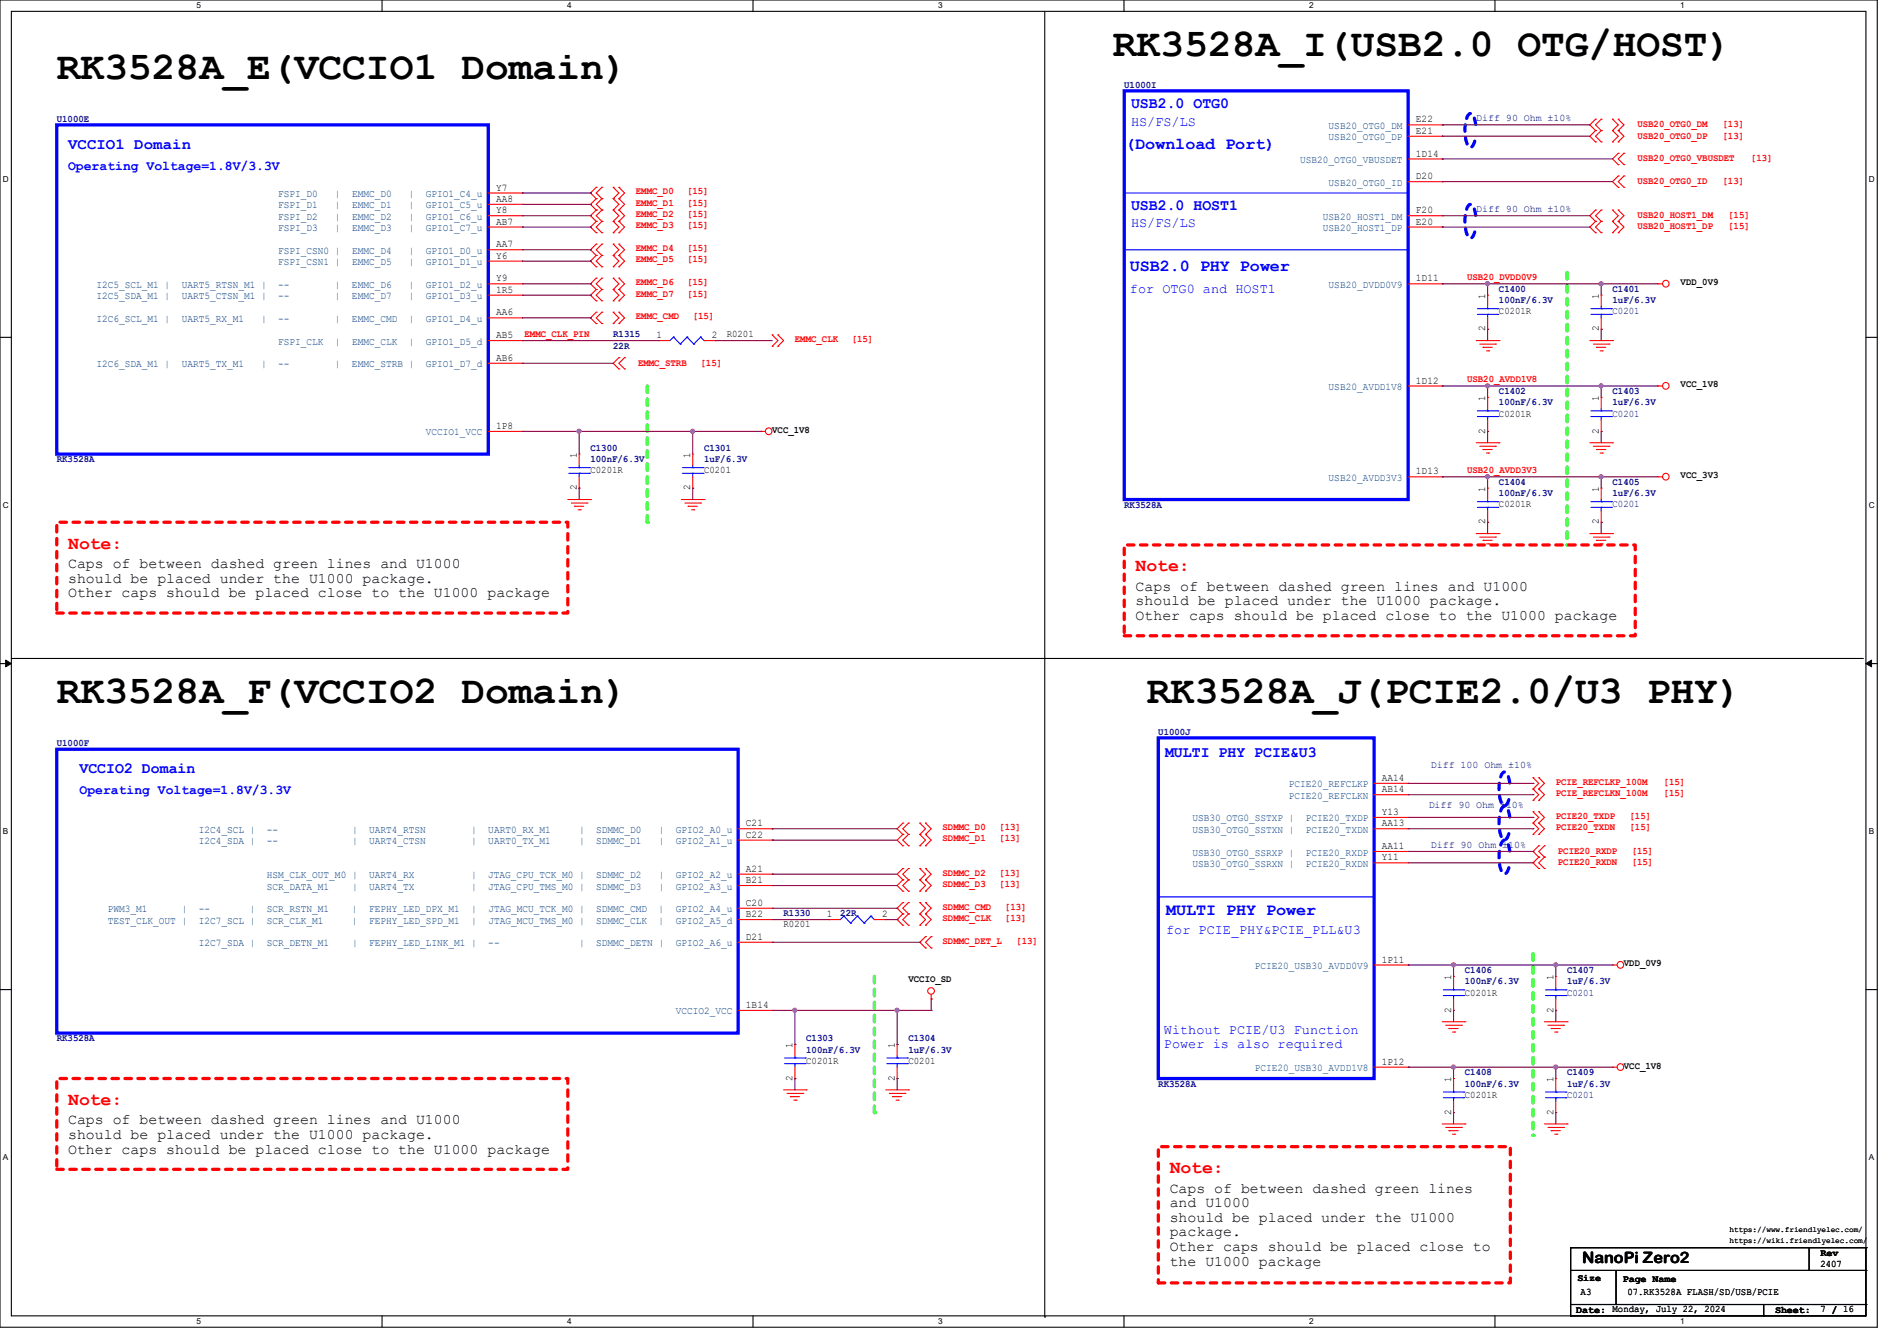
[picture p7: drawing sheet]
<svg xmlns="http://www.w3.org/2000/svg" width="297mm" height="210mm" viewBox="0 0 297 210" stroke-linecap="round" stroke-linejoin="round" font-family="sans-serif">
<path d="M0 0h293.9v207.9h-293.9zM1.8 1.8h290.3v204.3h-290.3z" fill="none" stroke="#000" stroke-width=".17"/>
<g fill="#fff">
<path d="M30.8 .2h.7v1.4h-.7z"/>
<path d="M30.8 206.2h.7v1.4h-.7z"/>
</g>
<path d="M59.8 0v1.8M59.8 206.1v1.8" fill="none" stroke="#000" stroke-width=".17"/>
<g fill="#fff">
<path d="M88.8 .2h.7v1.4h-.7z"/>
<path d="M88.8 206.2h.7v1.4h-.7z"/>
</g>
<path d="M117.9 0v1.8M117.9 206.1v1.8" fill="none" stroke="#000" stroke-width=".17"/>
<g fill="#fff">
<path d="M146.9 .2h.7v1.4h-.7z"/>
<path d="M146.9 206.2h.7v1.4h-.7z"/>
</g>
<path d="M176 0v1.8M176 206.1v1.8" fill="none" stroke="#000" stroke-width=".17"/>
<g fill="#fff">
<path d="M205 .2h.7v1.4h-.7z"/>
<path d="M205 206.2h.7v1.4h-.7z"/>
</g>
<path d="M234.1 0v1.8M234.1 206.1v1.8" fill="none" stroke="#000" stroke-width=".17"/>
<g fill="#fff">
<path d="M263.1 .2h.6v1.4h-.6z"/>
<path d="M263.1 206.2h.6v1.4h-.6z"/>
<path d="M.5 27.3h.9v1.4h-.9z"/>
<path d="M292.6 27.3h.9v1.4h-.9z"/>
<path d="M.5 78.4h.9v1.4h-.9z"/>
<path d="M292.6 78.4h.9v1.4h-.9z"/>
</g>
<path d="M0 52.8h1.8M292.1 52.8h1.8" fill="none" stroke="#000" stroke-width=".17"/>
<g fill="#fff">
<path d="M.5 129.5h.8v1.4h-.8z"/>
<path d="M292.6 129.5h.8v1.4h-.8z"/>
</g>
<path d="M0 103.9h1.8M292.1 103.9h1.8" fill="none" stroke="#000" stroke-width=".17"/>
<path d="M.9 103.4l.9 .5-.9 .5zM292.1 103.9l.9-.5v1z" fill="#000" stroke="#000" stroke-width=".16"/>
<g fill="#fff">
<path d="M.5 180.5h.8v1.4h-.8z"/>
<path d="M292.6 180.5h.8v1.4h-.8z"/>
</g>
<path d="M0 155h1.8M292.1 155h1.8" fill="none" stroke="#000" stroke-width=".17"/>
<path d="M8.9 81.8h80v14.2h-80z" fill="none" stroke="#f00" stroke-width=".51" stroke-dasharray="1 1"/>
<path d="M101.3 60.5v21.3" fill="none" stroke="#01ff00" stroke-width=".51" stroke-dasharray="1 1"/>
<circle cx="101.3" cy="81.8" r=".25" fill="#01ff00" stroke-dasharray="1 1"/>
<path d="M136.9 152.9v21.3" fill="none" stroke="#01ff00" stroke-width=".51" stroke-dasharray="1 1"/>
<circle cx="136.9" cy="174.2" r=".25" fill="#01ff00" stroke-dasharray="1 1"/>
<path d="M8.9 168.9h80v14.2h-80z" fill="none" stroke="#f00" stroke-width=".51" stroke-dasharray="1 1"/>
<path d="M1.8 103.1h289.8M291.6 103.1h.1" fill="none" stroke="#000" stroke-width=".17"/>
<path d="M245.4 42.7v42.6" fill="none" stroke="#01ff00" stroke-width=".51" stroke-dasharray="1 1"/>
<circle cx="245.4" cy="85.3" r=".25" fill="#01ff00" stroke-dasharray="1 1"/>
<path d="M231 19.5a2.02 2.02 0 0 0-.8-1.7 1.41 1.41 0 0 0-.7 1.3 5.6 5.6 0 0 0 .5 3.9l.2 .1a1.41 1.41 0 0 0 .8-1.3l.1-.7M231 33.7a2.02 2.02 0 0 0-.8-1.7 1.41 1.41 0 0 0-.7 1.3 5.6 5.6 0 0 0 .5 3.9l.2 .1a1.41 1.41 0 0 0 .8-1.3l.1-.7M236.4 128a2.02 2.02 0 0 0-.8-1.8 1.41 1.41 0 0 0-.8 1.3 5.6 5.6 0 0 0 .5 3.9l.3 .1a1.41 1.41 0 0 0 .7-1.3l.1-.6M236.4 133.3a2.02 2.02 0 0 0-.8-1.7 1.41 1.41 0 0 0-.8 1.3 5.6 5.6 0 0 0 .5 3.9l.3 .1a1.41 1.41 0 0 0 .7-1.4l.1-.6M236.4 122.6a2.02 2.02 0 0 0-.8-1.7 1.41 1.41 0 0 0-.8 1.3 5.6 5.6 0 0 0 .5 3.9l.3 .1a1.41 1.41 0 0 0 .7-1.3l.1-.7" fill="none" stroke="#00f" stroke-width=".51" stroke-dasharray="1 1"/>
<path d="M176 85.3h80v14.3h-80z" fill="none" stroke="#f00" stroke-width=".51" stroke-dasharray="1 1"/>
<path d="M240 149.4v28.4" fill="none" stroke="#01ff00" stroke-width=".51" stroke-dasharray="1 1"/>
<circle cx="240" cy="177.8" r=".25" fill="#01ff00" stroke-dasharray="1 1"/>
<path d="M181.4 179.6h55.1v21.3h-55.1z" fill="none" stroke="#f00" stroke-width=".51" stroke-dasharray="1 1"/>
<g fill="none" stroke="#000" stroke-width=".17">
<path d="M163.6 1.8v204.4M245.9 195.4h.1M245.9 199h46.2M245.9 195.4v10.7M245.9 195.4h46.2M253 199v5.3M283.3 199h.1M283.3 195.4v3.6M292.1 199h.1M292.1 195.4h.1M292.1 195.4v10.7h-46.2M163.6 206.2h.1"/>
<path d="M245.9 206.1h.1M245.9 204.3h46.2M253 204.3h.1M256.6 204.3h.1M276.1 206.1h.1M276.1 204.3v1.8M292.1 204.3h.1"/>
</g>
<g fill="none" stroke="#f00" stroke-width=".17">
<path d="M220.5 19.6h5.3M225.8 19.6h.1M249.8 18.7h.1M249.8 18.7l-.9 .9 .9 .8M250.7 18.7h.1M250.7 18.7l-.9 .9 .9 .8M252.5 18.7h.1M252.5 18.7l.9 .9-.9 .8M253.4 18.7h.1M253.4 18.7l.9 .9-.9 .8M76.5 33.8h5.3M76.5 35.6h5.3"/>
<path d="M76.5 30.2h5.3M76.5 32h5.3M76.5 39.1h5.3M81.8 30.2h.1M81.8 32h.1M81.8 33.8h.1M81.8 35.6h.1M81.8 39.1h.1M93.3 29.3h.1M93.3 31.1h.1M93.3 32.9h.1M93.3 34.7h.1"/>
<path d="M93.3 36.4h.1M93.3 38.2h.1M93.3 29.3l-.8 .9 .8 .9M93.3 34.7l-.8 .9 .8 .8M93.3 38.2l-.8 .9 .8 .9M93.3 31.1l-.8 .9 .8 .9M93.3 32.9l-.8 .9 .8 .9M94.2 31.1h.1M94.2 29.3h.1M94.2 32.9h.1M94.2 34.7h.1M94.2 36.4h.1"/>
<path d="M94.2 38.2h.1M94.2 29.3l-.9 .9 .9 .9M94.2 32.9l-.9 .9 .9 .9M94.2 31.1l-.9 .9 .9 .9M94.2 34.7l-.9 .9 .9 .8M94.2 38.2l-.9 .9 .9 .9M96 31.1h.1M96 29.3h.1M96 32.9h.1M96 34.7h.1M96 36.4h.1M96 38.2h.1"/>
<path d="M96 32.9l.9 .9-.9 .9M96 29.3l.9 .9-.9 .9M96 34.7l.9 .9-.9 .8M96 31.1l.9 .9-.9 .9M96 38.2l.9 .9-.9 .9M96.9 31.1h.1M96.9 29.3h.1M96.9 32.9h.1M96.9 34.7h.1M96.9 36.4h.1M96.9 38.2h.1M96.9 34.7l.9 .9-.9 .8"/>
<path d="M96.9 29.3l.9 .9-.9 .9M96.9 38.2l.9 .9-.9 .9M96.9 31.1l.9 .9-.9 .9M96.9 32.9l.9 .9-.9 .9M220.5 21.3h5.3M220.5 24.9h5.3M220.5 33.8h5.3M220.5 35.6h5.3M220.5 28.4h5.3M225.8 21.3h.1M225.8 24.9h.1M225.8 33.8h.1"/>
<path d="M225.8 35.6h.1M225.8 28.4h.1M249.8 20.4h.1M249.8 22.2h.1M249.8 32.9h.1M249.8 34.7h.1M249.8 36.4h.1M249.8 20.4l-.9 .9 .9 .9M249.8 32.9l-.9 .9 .9 .9M249.8 34.7l-.9 .9 .9 .8M250.7 20.4h.1M250.7 22.2h.1"/>
<path d="M250.7 34.7h.1M250.7 32.9h.1M250.7 36.4h.1M250.7 20.4l-.9 .9 .9 .9M250.7 32.9l-.9 .9 .9 .9M250.7 34.7l-.9 .9 .9 .8M252.5 20.4h.1M252.5 22.2h.1M252.5 34.7h.1M252.5 32.9h.1M252.5 36.4h.1M252.5 20.4l.9 .9-.9 .9"/>
<path d="M252.5 32.9l.9 .9-.9 .9M252.5 34.7l.9 .9-.9 .8M253.4 20.4h.1M253.4 22.2h.1M253.4 34.7h.1M253.4 32.9h.1M253.4 36.4h.1M253.4 24h.1M253.4 25.8h.1M253.4 27.6h.1M253.4 29.3h.1M253.4 24l-.9 .9 .9 .9"/>
<path d="M253.4 20.4l.9 .9-.9 .9M253.4 34.7l.9 .9-.9 .8M253.4 32.9l.9 .9-.9 .9M253.4 27.6l-.9 .8 .9 .9M254.3 25.8h.1M254.3 24h.1M254.3 29.3h.1M254.3 27.6h.1M254.3 24l-.9 .9 .9 .9M254.3 27.6l-.9 .8 .9 .9M76.5 53.3h5.3M76.5 44.4h5.3"/>
<path d="M76.5 40.9h5.3M76.5 46.2h5.3M76.5 49.8h5.3M76.5 56.9h5.3M81.8 40.9h.1M81.8 44.4h.1M81.8 46.2h.1M81.8 49.8h.1M81.8 53.3h.1M81.8 56.9h.1M93.3 40h.1M93.3 41.8h.1"/>
<path d="M93.3 43.6h.1M93.3 45.3h.1M93.3 47.1h.1M93.3 48.9h.1M93.3 50.7h.1M93.3 40l-.8 .9 .8 .9M93.3 45.3l-.8 .9 .8 .9M93.3 43.6l-.8 .8 .8 .9M93.3 48.9l-.8 .9 .8 .9M94.2 41.8h.1M94.2 40h.1M94.2 45.3h.1"/>
<path d="M94.2 43.6h.1M94.2 47.1h.1M94.2 50.7h.1M94.2 48.9h.1M94.2 40l-.9 .9 .9 .9M94.2 43.6l-.9 .8 .9 .9M94.2 45.3l-.9 .9 .9 .9M94.2 48.9l-.9 .9 .9 .9M96 41.8h.1M96 40h.1M96 45.3h.1M96 43.6h.1"/>
<path d="M96 47.1h.1M96 50.7h.1M96 48.9h.1M96 43.6l.9 .8-.9 .9M96 40l.9 .9-.9 .9M96 45.3l.9 .9-.9 .9M96 48.9l.9 .9-.9 .9M96.9 56h.1M96.9 57.8h.1M96.9 41.8h.1M96.9 40h.1M96.9 45.3h.1"/>
<path d="M96.9 43.6h.1M96.9 47.1h.1M96.9 50.7h.1M96.9 48.9h.1M96.9 56l-.9 .9 .9 .9M96.9 45.3l.9 .9-.9 .9M96.9 40l.9 .9-.9 .9M96.9 48.9l.9 .9-.9 .9M96.9 43.6l.9 .8-.9 .9M97.8 57.8h.1M97.8 56h.1M97.8 56l-.9 .9 .9 .9"/>
<path d="M103.1 53.3h.1M103.1 53.3h1.8M110.2 53.3h1.8M112 53.3h.1M120.9 54.2h.1M120.9 52.5h.1M120.9 52.5l.9 .8-.9 .9M121.8 54.2h.1M121.8 52.5h.1M121.8 52.5l.9 .8-.9 .9M220.5 44.4h5.3M225.8 44.4h.1"/>
<path d="M231.1 53.3h3.6M231.7 53.9h2.4M232.2 54.4h.1M232.2 54.4h1.4M232.7 54.9h.4M232.9 46.2h.1M232.9 51.6h.1M232.9 46.2v1.8M232.9 49.8v1.8M233.1 54.9h.1M234.1 53.9h.1M234.7 53.3h.1"/>
<path d="M248.9 53.3h3.6M249.5 53.9h2.4M250 54.4h.1M250 54.4h1.4M250.5 54.9h.4M250.7 46.2h.1M250.7 51.6h.1M250.7 46.2v1.8M250.7 49.8v1.8M250.9 54.9h.1M251.9 53.9h.1M252.5 53.3h.1"/>
<path d="M259.6 44.4h.1M259.6 44.4h.7M76.5 67.6h5.3M81.8 67.6h.1M88.9 78.2h3.6M89.5 78.8h2.4M90 79.3h.1M90 79.3h1.4M90.5 79.8h.3M90.7 71.1h.1M90.7 76.5h.1M90.7 71.1v1.8"/>
<path d="M90.7 74.7v1.8M90.8 79.8h.1M91.9 78.8h.1M92.5 78.2h.1M106.7 78.2h3.5M107.2 78.8h2.5M107.7 79.3h.1M107.7 79.3h1.5M108.3 79.8h.3M108.5 71.1h.1M108.5 76.5h.1M108.5 71.1v1.8"/>
<path d="M108.5 74.7v1.8M108.6 79.8h.1M109.7 78.8h.1M110.2 78.2h.1M119.1 67.6h.1M119.1 67.6h.7M220.5 74.7h5.3M220.5 60.5h5.3M225.8 74.7h.1M225.8 60.5h.1M231.1 69.3h3.6M231.7 69.9h2.4"/>
<path d="M232.2 70.4h.1M232.2 70.4h1.4M232.7 71h.4M232.9 76.5h.1M232.9 62.2h.1M232.9 67.6h.1M232.9 62.2v1.8M232.9 65.8v1.8M232.9 76.5v1.7M233.1 71h.1M234.1 69.9h.1M234.7 69.3h.1"/>
<path d="M248.9 69.3h3.6M249.5 69.9h2.4M250 70.4h.1M250 70.4h1.4M250.5 71h.4M250.7 62.2h.1M250.7 67.6h.1M250.7 76.5h.1M250.7 62.2v1.8M250.7 65.8v1.8M250.7 76.5v1.7M250.9 71h.1"/>
<path d="M251.9 69.9h.1M252.5 69.3h.1M259.6 74.7h.1M259.6 60.5h.1M259.6 74.7h.7M259.6 60.5h.7M231.1 83.6h3.6M231.7 84.1h2.4M232.2 84.6h.1M232.2 84.6h1.4M232.7 85.2h.4M232.9 81.8h.1"/>
<path d="M232.9 80v1.8M233.1 85.2h.1M234.1 84.1h.1M234.7 83.6h.1M248.9 83.6h3.6M249.5 84.1h2.4M250 84.6h.1M250 84.6h1.4M250.5 85.2h.4M250.7 81.8h.1M250.7 80v1.8M250.9 85.2h.1"/>
<path d="M251.9 84.1h.1M252.5 83.6h.1M115.6 129.8h5.3M115.6 131.6h5.3M115.6 136.9h5.3M115.6 138.7h5.3M120.9 129.8h.1M120.9 131.6h.1M120.9 136.9h.1M120.9 138.7h.1M141.4 136h.1M141.4 137.8h.1"/>
<path d="M141.4 139.6h.1M141.4 128.9h.1M141.4 130.7h.1M141.4 132.5h.1M141.4 136l-.9 .9 .9 .9M141.4 137.8l-.9 .9 .9 .9M141.4 128.9l-.9 .9 .9 .9M141.4 130.7l-.9 .9 .9 .9M142.2 137.8h.1M142.2 136h.1M142.2 139.6h.1M142.2 130.7h.1"/>
<path d="M142.2 128.9h.1M142.2 132.5h.1M142.2 136l-.8 .9 .8 .9M142.2 137.8l-.8 .9 .8 .9M142.2 128.9l-.8 .9 .8 .9M142.2 130.7l-.8 .9 .8 .9M144 137.8h.1M144 136h.1M144 139.6h.1M144 130.7h.1M144 128.9h.1M144 132.5h.1"/>
<path d="M144 136l.9 .9-.9 .9M144 137.8l.9 .9-.9 .9M144 128.9l.9 .9-.9 .9M144 130.7l.9 .9-.9 .9M144.9 137.8h.1M144.9 136h.1M144.9 139.6h.1M144.9 130.7h.1M144.9 128.9h.1M144.9 132.5h.1M144.9 130.7l.9 .9-.9 .9M144.9 136l.9 .9-.9 .9"/>
<path d="M144.9 137.8l.9 .9-.9 .9M144.9 128.9l.9 .9-.9 .9M215.1 129.8h5.4M215.1 128h5.4M215.1 133.4h5.4M215.1 135.1h5.4M215.1 122.7h5.4M215.1 124.5h5.4M220.5 128h.1M220.5 129.8h.1M220.5 133.4h.1M220.5 135.1h.1"/>
<path d="M220.5 122.7h.1M220.5 124.5h.1M240 128.9h.1M240 127.1h.1M240 130.7h.1M240 123.6h.1M240 121.8h.1M240 125.3h.1M240 127.1l.9 .9-.9 .9M240 128.9l.9 .9-.9 .9M240 121.8l.9 .9-.9 .9M240 123.6l.9 .9-.9 .8"/>
<path d="M240.9 128.9h.1M240.9 127.1h.1M240.9 130.7h.1M240.9 132.5h.1M240.9 134.2h.1M240.9 136h.1M240.9 123.6h.1M240.9 121.8h.1M240.9 125.3h.1M240.9 127.1l.9 .9-.9 .9M240.9 128.9l.9 .9-.9 .9M240.9 132.5l-.9 .9 .9 .8"/>
<path d="M240.9 134.2l-.9 .9 .9 .9M240.9 121.8l.9 .9-.9 .9M240.9 123.6l.9 .9-.9 .8M241.8 134.2h.1M241.8 132.5h.1M241.8 136h.1M241.8 132.5l-.9 .9 .9 .8M241.8 134.2l-.9 .9 .9 .9M115.6 142.2h5.3M115.6 144h5.3M115.6 147.6h5.3M115.6 158.2h5.3"/>
<path d="M120.9 142.2h.1M120.9 144h.1M120.9 147.6h.1M120.9 158.2h.1M129.8 144h.1M129.8 144h1.8M136.9 144h1.8M138.7 144h.1M141.4 141.4h.1M141.4 143.1h.1M141.4 144.9h.1M141.4 141.4l-.9 .8 .9 .9"/>
<path d="M141.4 143.1l-.9 .9 .9 .9M142.2 143.1h.1M142.2 141.4h.1M142.2 144.9h.1M142.2 141.4l-.8 .8 .8 .9M142.2 143.1l-.8 .9 .8 .9M144 143.1h.1M144 141.4h.1M144 144.9h.1M144 141.4l.9 .8-.9 .9M144 143.1l.9 .9-.9 .9M144.9 143.1h.1"/>
<path d="M144.9 141.4h.1M144.9 144.9h.1M144.9 146.7h.1M144.9 148.5h.1M144.9 141.4l.9 .8-.9 .9M144.9 143.1l.9 .9-.9 .9M144.9 146.7l-.9 .9 .9 .9M145.8 156.5h.1M145.8 148.5h.1M145.8 146.7h.1M145.8 155.7v.8M145.8 146.7l-.9 .9 .9 .9"/>
<path d="M215.1 151.1h5.4M220.5 151.1h.1M227.6 152.9h.1M227.6 158.2h.1M227.6 152.9v1.8M227.6 156.5v1.7M243.6 152.9h.1M243.6 158.2h.1M243.6 152.9v1.8M243.6 156.5v1.7M252.5 151.1h.1M252.5 151.1h.7"/>
<path d="M122.7 170.7h3.5M123.2 171.2h2.5M123.7 171.7h.1M123.7 171.7h1.5M124.3 172.3h.3M124.5 163.6h.1M124.5 168.9h.1M124.5 163.6v1.8M124.5 167.1v1.8M124.6 172.3h.1M125.7 171.2h.1M126.2 170.7h.1"/>
<path d="M138.7 170.7h3.5M139.2 171.2h2.5M139.7 171.7h.1M139.7 171.7h1.5M140.3 172.3h.3M140.5 163.6h.1M140.5 168.9h.1M140.5 163.6v1.8M140.5 167.1v1.8M140.6 172.3h.1M141.7 171.2h.1M142.2 170.7h.1"/>
<path d="M215.1 167.1h5.4M220.5 167.1h.1M225.8 160h3.6M225.8 176h3.6M226.4 160.6h2.4M226.4 176.6h2.4M226.9 177.1h.1M226.9 161.1h.1M226.9 161.1h1.4M226.9 177.1h1.4M227.4 161.6h.4M227.4 177.6h.4"/>
<path d="M227.6 168.9h.1M227.6 174.2h.1M227.6 168.9v1.8M227.6 172.5v1.7M227.8 177.6h.1M227.8 161.6h.1M228.8 176.6h.1M228.8 160.6h.1M229.4 176h.1M229.4 160h.1M241.8 160h3.6M241.8 176h3.6"/>
<path d="M242.4 160.6h2.4M242.4 176.6h2.4M242.9 161.1h.1M242.9 177.1h.1M242.9 161.1h1.4M242.9 177.1h1.4M243.4 161.6h.4M243.4 177.6h.4M243.6 168.9h.1M243.6 174.2h.1M243.6 168.9v1.8M243.6 172.5v1.7"/>
<path d="M243.8 161.6h.1M243.8 177.6h.1M244.8 160.6h.1M244.8 176.6h.1M245.4 160h.1M245.4 176h.1M252.5 167.1h.1M252.5 167.1h.7"/>
<circle cx="260.8" cy="44.4" r=".52"/>
<circle cx="120.3" cy="67.5" r=".52"/>
<circle cx="260.8" cy="74.7" r=".52"/>
<circle cx="260.8" cy="60.4" r=".52"/>
<circle cx="145.8" cy="155.2" r=".52"/>
<circle cx="253.7" cy="151.1" r=".52"/>
<circle cx="253.7" cy="167.1" r=".52"/>
</g>
<g fill="none" stroke="#00f" stroke-width=".17">
<path d="M176 30.2h44.5M176 39.1h44.5M220.5 30.2h.1M220.5 39.1h.1M105.5 52.8h.1M105.5 52.8l-.6 .5M105.5 52.8l1 1.1M106.5 53.9h.1M107.6 52.8h.1M107.6 52.8l-1.1 1.1M107.6 52.8l1 1.1M108.6 53.9h.1"/>
<path d="M109.7 52.8h.1M109.7 52.8l-1.1 1.1M109.7 52.8l.5 .5M110.2 53.3h.1M231.3 49.2h3.2M231.3 48.3h3.2M232.9 48.3h.1M232.9 49.2h.1M232.9 48v.3M232.9 49.2v.6M234.5 49.2h.1M234.5 48.3h.1"/>
<path d="M249.1 49.2h3.2M249.1 48.3h3.2M250.7 48.3h.1M250.7 49.2h.1M250.7 48v.3M250.7 49.2v.6M252.3 49.2h.1M252.3 48.3h.1M89.1 74.1h3.2M89.1 73.2h3.2M90.7 73.2h.1M90.7 74.1h.1"/>
<path d="M90.7 72.9v.3M90.7 74.1v.6M92.3 74.1h.1M92.3 73.2h.1M106.8 74.1h3.3M106.8 73.2h3.3M108.5 73.2h.1M108.5 74.1h.1M108.5 72.9v.3M108.5 74.1v.6M110.1 74.1h.1M110.1 73.2h.1"/>
<path d="M231.3 79.5h3.2M231.3 78.6h3.2M231.3 65.2h3.2M231.3 64.3h3.2M232.9 78.6h.1M232.9 79.5h.1M232.9 64.3h.1M232.9 65.2h.1M232.9 64v.3M232.9 65.2v.6M232.9 78.2v.4M232.9 79.5v.5"/>
<path d="M234.5 79.5h.1M234.5 78.6h.1M234.5 65.2h.1M234.5 64.3h.1M249.1 79.5h3.2M249.1 78.6h3.2M249.1 65.2h3.2M249.1 64.3h3.2M250.7 64.3h.1M250.7 65.2h.1M250.7 78.6h.1M250.7 79.5h.1"/>
<path d="M250.7 64v.3M250.7 65.2v.6M250.7 78.2v.4M250.7 79.5v.5M252.3 65.2h.1M252.3 64.3h.1M252.3 79.5h.1M252.3 78.6h.1M132.1 143.5h.1M132.1 143.5l-.5 .5M132.1 143.5l1.1 1.1M133.2 144.6h.1"/>
<path d="M134.2 143.5h.1M134.2 143.5l-1 1.1M134.2 143.5l1.1 1.1M135.3 144.6h.1M136.4 143.5h.1M136.4 143.5l-1.1 1.1M136.4 143.5l.5 .5M136.9 144h.1M181.4 140.5h.1M181.4 140.5h33.7M226 155.9h3.2M226 155h3.2"/>
<path d="M227.6 155h.1M227.6 155.9h.1M227.6 154.7v.3M227.6 155.9v.6M229.2 155.9h.1M229.2 155h.1M242 155.9h3.2M242 155h3.2M243.6 155h.1M243.6 155.9h.1M243.6 154.7v.3M243.6 155.9v.6"/>
<path d="M245.2 155.9h.1M245.2 155h.1M122.9 166.6h3.2M122.9 165.7h3.2M124.5 165.7h.1M124.5 166.6h.1M124.5 165.4v.3M124.5 166.6v.5M126.1 166.6h.1M126.1 165.7h.1M138.9 166.6h3.2M138.9 165.7h3.2"/>
<path d="M140.5 165.7h.1M140.5 166.6h.1M140.5 165.4v.3M140.5 166.6v.5M142.1 166.6h.1M142.1 165.7h.1M226 171.9h3.2M226 171h3.2M227.6 171h.1M227.6 171.9h.1M227.6 170.7v.3M227.6 171.9v.6"/>
<path d="M229.2 171.9h.1M229.2 171h.1M242 171.9h3.2M242 171h3.2M243.6 171h.1M243.6 171.9h.1M243.6 170.7v.3M243.6 171.9v.6M245.2 171.9h.1M245.2 171h.1"/>
</g>
<path d="M8.9 19.6h67.6v51.5h-67.6zM176 14.2h44.5v64h-44.5zM8.9 117.3h106.7v44.5h-106.7zM181.4 115.6h33.7v53.3h-33.7z" fill="none" stroke="#00f" stroke-width=".51"/>
<g fill="none" stroke="#7f003f" stroke-width=".17">
<path d="M225.8 19.6h.1M225.8 19.6h23.1M81.8 30.2h10.7M81.8 32h10.7M81.8 33.8h10.7M81.8 35.6h10.7M81.8 39.1h10.7M92.5 30.2h.1M92.5 32h.1M92.5 33.8h.1M92.5 35.6h.1M92.5 39.1h.1"/>
<path d="M225.8 33.8h.1M225.8 35.6h.1M225.8 21.3h.1M225.8 28.4h.1M225.8 24.9h.1M225.8 33.8h23.1M225.8 35.6h23.1M225.8 21.3h23.1M225.8 28.4h26.7M225.8 24.9h26.7M81.8 53.3h.1M81.8 56.9h.1"/>
<path d="M81.8 53.3h21.3M81.8 40.9h10.7M81.8 44.4h10.7M81.8 46.2h10.7M81.8 49.8h10.7M81.8 56.9h14.2M92.5 40.9h.1M92.5 44.4h.1M92.5 46.2h.1M92.5 49.8h.1M112 53.3h.1M112 53.3h8.9"/>
<path d="M225.8 44.4h.1M225.8 44.4h33.8M232.9 51.6h.1M232.9 44.4h.1M232.9 44.4v1.8M232.9 51.6v1.7M250.7 44.4h.1M250.7 51.6h.1M250.7 44.4v1.8M250.7 51.6v1.7M81.8 67.6h.1M81.8 67.6h37.3"/>
<path d="M90.7 76.5h.1M90.7 67.6h.1M90.7 67.6v3.5M90.7 76.5v1.7M108.5 76.5h.1M108.5 67.6h.1M108.5 67.6v3.5M108.5 76.5v1.7M119.1 67.6h.1M225.8 60.5h.1M225.8 74.7h.1M225.8 60.5h33.8"/>
<path d="M225.8 74.7h33.8M232.9 74.7h.1M232.9 60.5h.1M232.9 67.6h.1M232.9 60.5v1.7M232.9 67.6v1.7M232.9 74.7v1.8M250.7 74.7h.1M250.7 60.5h.1M250.7 67.6h.1M250.7 60.5v1.7M250.7 67.6v1.7"/>
<path d="M250.7 74.7v1.8M232.9 81.8h.1M232.9 81.8v1.8M250.7 81.8h.1M250.7 81.8v1.8M120.9 131.6h.1M120.9 129.8h.1M120.9 136.9h.1M120.9 138.7h.1M120.9 131.6h19.6M120.9 129.8h19.6M120.9 136.9h19.6"/>
<path d="M120.9 138.7h19.6M220.5 129.8h19.5M220.5 128h19.5M220.5 133.4h19.5M220.5 135.1h19.5M220.5 122.7h19.5M220.5 124.5h19.5M240 128h.1M240 129.8h.1M240 133.4h.1M240 135.1h.1M240 122.7h.1"/>
<path d="M240 124.5h.1M120.9 158.2h.1M120.9 144h8.9M120.9 147.6h23.1M120.9 158.2h24.9M120.9 142.2h19.6M124.5 158.2h.1M124.5 158.2v5.4M129.8 144h.1M138.7 144h1.8M140.5 142.2h.1M140.5 144h.1"/>
<path d="M140.5 158.2v5.4M144 147.6h.1M145.8 158.2h.1M145.8 156.5h.1M145.8 156.5v1.7M220.5 151.1h.1M220.5 151.1h32M227.6 158.2h.1M227.6 151.1h.1M227.6 151.1v1.8M227.6 158.2v1.8M243.6 158.2h.1"/>
<path d="M243.6 151.1h.1M243.6 151.1v1.8M243.6 158.2v1.8M124.5 163.6h.1M124.5 168.9h.1M124.5 168.9v1.8M140.5 163.6h.1M140.5 168.9h.1M140.5 168.9v1.8M220.5 167.1h.1M220.5 167.1h32M227.6 174.2h.1"/>
<path d="M227.6 167.1h.1M227.6 167.1v1.8M227.6 174.2v1.8M243.6 174.2h.1M243.6 167.1h.1M243.6 167.1v1.8M243.6 174.2v1.8"/>
</g>
<g fill="#f0f" stroke="#f0f" stroke-width=".17">
<circle cx="140.4" cy="158.2" r=".32"/>
<circle cx="124.4" cy="158.2" r=".32"/>
<circle cx="108.4" cy="67.5" r=".32"/>
<circle cx="90.7" cy="67.5" r=".32"/>
<circle cx="250.7" cy="74.7" r=".32"/>
<circle cx="250.7" cy="44.4" r=".32"/>
<circle cx="250.7" cy="60.4" r=".32"/>
<circle cx="232.9" cy="74.7" r=".32"/>
<circle cx="232.9" cy="44.4" r=".32"/>
<circle cx="232.9" cy="60.4" r=".32"/>
<circle cx="227.6" cy="151.1" r=".32"/>
<circle cx="227.6" cy="167.1" r=".32"/>
<circle cx="243.6" cy="151.1" r=".32"/>
<circle cx="243.6" cy="167.1" r=".32"/>
</g>
<g font-size="6.2">
<text x="174.2" y="8.8">RK3528A_I(USB2.0 OTG/HOST)</text>
<text x="8.9" y="12.3">RK3528A_E(VCCIO1 Domain)</text>
<text x="8.9" y="110.1">RK3528A_F(VCCIO2 Domain)</text>
<text x="179.6" y="110.1">RK3528A_J(PCIE2.0/U3 PHY)</text>
</g>
<g font-size="2.8" fill="#f00">
<text x="10.7" y="85.9">Note:</text>
<text x="177.8" y="89.5">Note:</text>
<text x="10.7" y="173.1">Note:</text>
<text x="183.1" y="183.7">Note:</text>
</g>
<g font-size="2.6" fill="#00f">
<text x="176.2" y="23.3">(Download Port)</text>
<text x="176.9" y="42.5">USB2.0 PHY Power</text>
<text x="182.6" y="143.3">MULTI PHY Power</text>
</g>
<g font-size="2.5" fill="#00f">
<text x="177.1" y="16.9">USB2.0 OTG0</text>
<text x="10.7" y="23.3">VCCIO1 Domain</text>
<text x="177.1" y="32.9">USB2.0 HOST1</text>
<text x="182.4" y="118.6">MULTI PHY PCIE&amp;U3</text>
<text x="12.4" y="121.1">VCCIO2 Domain</text>
</g>
<text font-size="2.5" x="247.7" y="197.7">NanoPi Zero2</text>
<g font-size="2.3">
<text x="10.7" y="89">Caps of between dashed green lines and U1000</text>
<text x="10.7" y="91.3">should be placed under the U1000 package.</text>
<text x="10.7" y="93.6">Other caps should be placed close to the U1000 package</text>
<text x="177.8" y="92.5">Caps of between dashed green lines and U1000</text>
<text x="177.8" y="94.8">should be placed under the U1000 package.</text>
<text x="177.8" y="97.1">Other caps should be placed close to the U1000 package</text>
<text x="10.7" y="176.1">Caps of between dashed green lines and U1000</text>
<text x="10.7" y="178.4">should be placed under the U1000 package.</text>
<text x="10.7" y="180.7">Other caps should be placed close to the U1000 package</text>
<text x="183.1" y="186.8">Caps of between dashed green lines</text>
<text x="183.1" y="189.1">and U1000</text>
<text x="183.1" y="191.3">should be placed under the U1000</text>
<text x="183.1" y="193.6">package.</text>
<text x="183.1" y="195.9">Other caps should be placed close to</text>
<text x="183.1" y="198.2">the U1000 package</text>
</g>
<g font-size="2.1" fill="#00f">
<text x="177.1" y="19.8">HS/FS/LS</text>
<text x="10.7" y="26.6">Operating Voltage=1.8V/3.3V</text>
<text x="177.1" y="35.6">HS/FS/LS</text>
<text x="176.9" y="45.9">for OTG0 and HOST1</text>
<text x="12.4" y="124.4">Operating Voltage=1.8V/3.3V</text>
<text x="182.6" y="146.2">for PCIE_PHY&amp;PCIE_PLL&amp;U3</text>
<text x="182.2" y="162">Without PCIE/U3 Function</text>
<text x="182.2" y="164.1">Power is also required</text>
</g>
<g font-size="1.6" fill="#00007f">
<text x="176" y="13.7">U1000I</text>
<text x="8.9" y="19">U1000E</text>
<text x="231.1" y="19">Diff 90 Ohm ±10%</text>
<text x="231.1" y="33.2">Diff 90 Ohm ±10%</text>
<text x="234.7" y="45.7">C1400</text>
<text x="234.7" y="47.5">100nF/6.3V</text>
<text x="252.5" y="45.7">C1401</text>
<text x="252.5" y="47.5">1uF/6.3V</text>
<text x="96" y="52.8">R1315</text>
<text x="252.5" y="49.2">C0201</text>
<text x="96" y="54.6">22R</text>
<text x="234.7" y="61.7">C1402</text>
<text x="234.7" y="63.5">100nF/6.3V</text>
<text x="252.5" y="61.7">C1403</text>
<text x="252.5" y="63.5">1uF/6.3V</text>
<text x="252.5" y="65.2">C0201</text>
<text x="92.5" y="70.6">C1300</text>
<text x="110.2" y="70.6">C1301</text>
<text x="8.9" y="72.4">RK3528A</text>
<text x="92.5" y="72.4">100nF/6.3V</text>
<text x="110.2" y="72.4">1uF/6.3V</text>
<text x="234.7" y="75.9">C1404</text>
<text x="234.7" y="77.7">100nF/6.3V</text>
<text x="252.5" y="75.9">C1405</text>
<text x="252.5" y="77.7">1uF/6.3V</text>
<text x="176" y="79.5">RK3528A</text>
<text x="252.5" y="79.5">C0201</text>
<text x="8.9" y="116.8">U1000F</text>
<text x="181.4" y="115.1">U1000J</text>
<text x="224" y="120.4">Diff 100 Ohm ±10%</text>
<text x="223.7" y="126.6">Diff 90 Ohm ±10%</text>
<text x="224" y="132.8">Diff 90 Ohm ±10%</text>
<text x="122.7" y="143.5">R1330</text>
<text x="131.6" y="143.5">22R</text>
<text x="229.4" y="152.4">C1406</text>
<text x="229.4" y="154.2">100nF/6.3V</text>
<text x="245.4" y="152.4">C1407</text>
<text x="245.4" y="154.2">1uF/6.3V</text>
<text x="245.4" y="155.9">C0201</text>
<text x="8.9" y="163.1">RK3528A</text>
<text x="126.2" y="163.1">C1303</text>
<text x="126.2" y="164.8">100nF/6.3V</text>
<text x="142.2" y="163.1">C1304</text>
<text x="142.2" y="164.8">1uF/6.3V</text>
<text x="181.4" y="170.2">RK3528A</text>
<text x="229.4" y="168.4">C1408</text>
<text x="229.4" y="170.2">100nF/6.3V</text>
<text x="245.4" y="168.4">C1409</text>
<text x="245.4" y="170.2">1uF/6.3V</text>
<text x="245.4" y="171.9">C0201</text>
</g>
<g font-size="1.6" fill="#003f7f">
<text x="208" y="20.2">USB20_OTG0_DM</text>
<text x="208" y="22">USB20_OTG0_DP</text>
<text x="203.6" y="25.5">USB20_OTG0_VBUSDET</text>
<text x="208" y="29.1">USB20_OTG0_ID</text>
<text x="43.6" y="30.9">FSPI_D0</text>
<text x="43.6" y="32.6">FSPI_D1</text>
<text x="43.6" y="34.4">FSPI_D2</text>
<text x="52.4" y="30.9">|</text>
<text x="52.4" y="32.6">|</text>
<text x="52.4" y="34.4">|</text>
<text x="55.1" y="30.9">EMMC_D0</text>
<text x="55.1" y="32.6">EMMC_D1</text>
<text x="55.1" y="34.4">EMMC_D2</text>
<text x="64" y="30.9">|</text>
<text x="64" y="32.6">|</text>
<text x="64" y="34.4">|</text>
<text x="66.7" y="30.9">GPIO1_C4_u</text>
<text x="66.7" y="32.6">GPIO1_C5_u</text>
<text x="66.7" y="34.4">GPIO1_C6_u</text>
<text x="207.1" y="34.4">USB20_HOST1_DM</text>
<text x="43.6" y="36.2">FSPI_D3</text>
<text x="43.6" y="39.8">FSPI_CSN0 |</text>
<text x="43.6" y="41.5">FSPI_CSN1 |</text>
<text x="52.4" y="36.2">|</text>
<text x="55.1" y="36.2">EMMC_D3</text>
<text x="55.1" y="39.8">EMMC_D4</text>
<text x="55.1" y="41.5">EMMC_D5</text>
<text x="64" y="36.2">|</text>
<text x="64" y="39.8">|</text>
<text x="64" y="41.5">|</text>
<text x="66.7" y="36.2">GPIO1_C7_u</text>
<text x="66.7" y="39.8">GPIO1_D0_u</text>
<text x="66.7" y="41.5">GPIO1_D1_u</text>
<text x="207.1" y="36.2">USB20_HOST1_DP</text>
<text x="15.1" y="45.1">I2C5_SCL_M1 |</text>
<text x="15.1" y="46.9">I2C5_SDA_M1 |</text>
<text x="28.4" y="45.1">UART5_RTSN_M1 |</text>
<text x="28.4" y="46.9">UART5_CTSN_M1 |</text>
<text x="43.6" y="45.1">--</text>
<text x="43.6" y="46.9">--</text>
<text x="52.4" y="45.1">|</text>
<text x="52.4" y="46.9">|</text>
<text x="55.1" y="45.1">EMMC_D6</text>
<text x="55.1" y="46.9">EMMC_D7</text>
<text x="64" y="45.1">|</text>
<text x="64" y="46.9">|</text>
<text x="66.7" y="45.1">GPIO1_D2_u</text>
<text x="66.7" y="46.9">GPIO1_D3_u</text>
<text x="208" y="45.1">USB20_DVDD0V9</text>
<text x="15.1" y="50.4">I2C6_SCL_M1 |</text>
<text x="28.4" y="50.4">UART5_RX_M1</text>
<text x="40.9" y="50.4">|</text>
<text x="43.6" y="50.4">--</text>
<text x="43.6" y="54">FSPI_CLK</text>
<text x="52.4" y="50.4">|</text>
<text x="52.4" y="54">|</text>
<text x="55.1" y="50.4">EMMC_CMD</text>
<text x="55.1" y="54">EMMC_CLK</text>
<text x="64" y="54">|</text>
<text x="64" y="50.4">|</text>
<text x="66.7" y="54">GPIO1_D5_d</text>
<text x="66.7" y="50.4">GPIO1_D4_u</text>
<text x="15.1" y="57.5">I2C6_SDA_M1 |</text>
<text x="28.4" y="57.5">UART5_TX_M1</text>
<text x="40.9" y="57.5">|</text>
<text x="43.6" y="57.5">--</text>
<text x="52.4" y="57.5">|</text>
<text x="55.1" y="57.5">EMMC_STRB |</text>
<text x="66.7" y="57.5">GPIO1_D7_d</text>
<text x="208" y="61.1">USB20_AVDD1V8</text>
<text x="66.7" y="68.2">VCCIO1_VCC</text>
<text x="208" y="75.3">USB20_AVDD3V3</text>
<text x="201.8" y="123.3">PCIE20_REFCLKP</text>
<text x="201.8" y="125.1">PCIE20_REFCLKN</text>
<text x="31.1" y="130.4">I2C4_SCL |</text>
<text x="41.8" y="130.4">--</text>
<text x="55.1" y="130.4">|</text>
<text x="57.8" y="130.4">UART4_RTSN</text>
<text x="73.8" y="130.4">|</text>
<text x="76.4" y="130.4">UART0_RX_M1</text>
<text x="90.7" y="130.4">|</text>
<text x="93.3" y="130.4">SDMMC_D0</text>
<text x="103.1" y="130.4">|</text>
<text x="105.8" y="130.4">GPIO2_A0_u</text>
<text x="186.7" y="128.7">USB30_OTG0_SSTXP |</text>
<text x="186.7" y="130.4">USB30_OTG0_SSTXN |</text>
<text x="204.5" y="128.7">PCIE20_TXDP</text>
<text x="204.5" y="130.4">PCIE20_TXDN</text>
<text x="31.1" y="132.2">I2C4_SDA |</text>
<text x="41.8" y="132.2">--</text>
<text x="41.8" y="137.5">HSM_CLK_OUT_M0 |</text>
<text x="55.1" y="132.2">|</text>
<text x="57.8" y="132.2">UART4_CTSN</text>
<text x="57.8" y="137.5">UART4_RX</text>
<text x="73.8" y="132.2">|</text>
<text x="73.8" y="137.5">|</text>
<text x="76.4" y="132.2">UART0_TX_M1</text>
<text x="76.4" y="137.5">JTAG_CPU_TCK_M0 |</text>
<text x="90.7" y="132.2">|</text>
<text x="93.3" y="132.2">SDMMC_D1</text>
<text x="93.4" y="137.5">SDMMC_D2</text>
<text x="103.1" y="132.2">|</text>
<text x="103.1" y="137.5">|</text>
<text x="105.8" y="132.2">GPIO2_A1_u</text>
<text x="105.8" y="137.5">GPIO2_A2_u</text>
<text x="186.7" y="134">USB30_OTG0_SSRXP |</text>
<text x="186.7" y="135.8">USB30_OTG0_SSRXN |</text>
<text x="204.5" y="134">PCIE20_RXDP</text>
<text x="204.5" y="135.8">PCIE20_RXDN</text>
<text x="16.9" y="142.9">PWM3_M1</text>
<text x="28.4" y="142.9">|</text>
<text x="31.1" y="142.9">--</text>
<text x="39.1" y="142.9">|</text>
<text x="41.8" y="142.9">SCR_RSTN_M1</text>
<text x="41.8" y="139.3">SCR_DATA_M1</text>
<text x="55.1" y="142.9">|</text>
<text x="55.1" y="139.3">|</text>
<text x="57.8" y="142.9">FEPHY_LED_DPX_M1</text>
<text x="57.8" y="139.3">UART4_TX</text>
<text x="73.8" y="139.3">|</text>
<text x="73.8" y="142.9">|</text>
<text x="76.4" y="139.3">JTAG_CPU_TMS_M0 |</text>
<text x="76.5" y="142.9">JTAG_MCU_TCK_M0 |</text>
<text x="93.3" y="142.9">SDMMC_CMD</text>
<text x="93.4" y="139.3">SDMMC_D3</text>
<text x="103.1" y="142.9">|</text>
<text x="103.1" y="139.3">|</text>
<text x="105.8" y="142.9">GPIO2_A4_u</text>
<text x="105.8" y="139.3">GPIO2_A3_u</text>
<text x="16.9" y="144.7">TEST_CLK_OUT |</text>
<text x="31.1" y="144.7">I2C7_SCL |</text>
<text x="31.1" y="148.2">I2C7_SDA |</text>
<text x="41.8" y="144.7">SCR_CLK_M1</text>
<text x="41.8" y="148.2">SCR_DETN_M1</text>
<text x="55.1" y="144.7">|</text>
<text x="55.1" y="148.2">|</text>
<text x="57.8" y="144.7">FEPHY_LED_SPD_M1</text>
<text x="57.8" y="148.2">FEPHY_LED_LINK_M1 |</text>
<text x="73.8" y="144.7">|</text>
<text x="76.4" y="148.2">--</text>
<text x="76.5" y="144.7">JTAG_MCU_TMS_M0 |</text>
<text x="90.7" y="148.2">|</text>
<text x="93.3" y="144.7">SDMMC_CLK</text>
<text x="93.3" y="148.2">SDMMC_DETN |</text>
<text x="103.1" y="144.7">|</text>
<text x="105.8" y="144.7">GPIO2_A5_d</text>
<text x="105.8" y="148.2">GPIO2_A6_u</text>
<text x="196.5" y="151.8">PCIE20_USB30_AVDD0V9</text>
<text x="105.8" y="158.9">VCCIO2_VCC</text>
<text x="196.5" y="167.8">PCIE20_USB30_AVDD1V8</text>
</g>
<g font-size="1.6">
<text x="221.7" y="19.2">E22</text>
<text x="221.7" y="21">E21</text>
<text x="77.7" y="29.8">Y7</text>
<text x="221.7" y="24.5">1D14</text>
<text x="221.7" y="28.1">D20</text>
<text x="77.7" y="31.6">AA8</text>
<text x="77.7" y="33.4">Y8</text>
<text x="77.7" y="35.2">AB7</text>
<text x="221.7" y="33.4">F20</text>
<text x="221.7" y="35.2">E20</text>
<text x="77.7" y="38.7">AA7</text>
<text x="77.7" y="40.5">Y6</text>
<text x="77.7" y="44.1">Y9</text>
<text x="77.7" y="45.8">1R5</text>
<text x="221.7" y="44.1">1D11</text>
<text x="232.5" y="46.8" transform="rotate(-90 232.5 46.8)">1</text>
<text x="250.3" y="46.8" transform="rotate(-90 250.3 46.8)">1</text>
<text x="263.1" y="44.7">VDD_0V9</text>
<text x="77.7" y="49.4">AA6</text>
<text x="77.7" y="53">AB5</text>
<text x="102.8" y="53">1</text>
<text x="111.5" y="53">2</text>
<text x="113.8" y="52.8">R0201</text>
<text x="232.5" y="51.9" transform="rotate(-90 232.5 51.9)">2</text>
<text x="234.7" y="49.2">C0201R</text>
<text x="250.3" y="51.9" transform="rotate(-90 250.3 51.9)">2</text>
<text x="77.7" y="56.5">AB6</text>
<text x="221.7" y="60.1">1D12</text>
<text x="232.5" y="62.8" transform="rotate(-90 232.5 62.8)">1</text>
<text x="234.7" y="65.2">C0201R</text>
<text x="250.3" y="62.8" transform="rotate(-90 250.3 62.8)">1</text>
<text x="263.1" y="60.7">VCC_1V8</text>
<text x="77.7" y="67.2">1P8</text>
<text x="90.3" y="71.7" transform="rotate(-90 90.3 71.7)">1</text>
<text x="108.1" y="71.7" transform="rotate(-90 108.1 71.7)">1</text>
<text x="120.9" y="67.8">VCC_1V8</text>
<text x="232.5" y="67.9" transform="rotate(-90 232.5 67.9)">2</text>
<text x="250.3" y="67.9" transform="rotate(-90 250.3 67.9)">2</text>
<text x="90.3" y="76.8" transform="rotate(-90 90.3 76.8)">2</text>
<text x="92.5" y="74.1">C0201R</text>
<text x="108.1" y="76.8" transform="rotate(-90 108.1 76.8)">2</text>
<text x="110.2" y="74.1">C0201</text>
<text x="221.7" y="74.3">1D13</text>
<text x="232.5" y="77" transform="rotate(-90 232.5 77)">1</text>
<text x="250.3" y="77" transform="rotate(-90 250.3 77)">1</text>
<text x="263.1" y="74.9">VCC_3V3</text>
<text x="232.5" y="82.1" transform="rotate(-90 232.5 82.1)">2</text>
<text x="234.7" y="79.5">C0201R</text>
<text x="250.3" y="82.1" transform="rotate(-90 250.3 82.1)">2</text>
<text x="216.4" y="122.3">AA14</text>
<text x="216.4" y="124.1">AB14</text>
<text x="116.8" y="129.4">C21</text>
<text x="116.8" y="131.2">C22</text>
<text x="216.4" y="127.6">Y13</text>
<text x="216.4" y="129.4">AA13</text>
<text x="116.8" y="136.5">A21</text>
<text x="216.4" y="133">AA11</text>
<text x="216.4" y="134.7">Y11</text>
<text x="116.8" y="138.3">B21</text>
<text x="116.8" y="141.9">C20</text>
<text x="116.8" y="143.6">B22</text>
<text x="129.5" y="143.6">1</text>
<text x="138.1" y="143.6">2</text>
<text x="116.8" y="147.2">D21</text>
<text x="122.7" y="145.2">R0201</text>
<text x="142.2" y="153.8">VCCIO_SD</text>
<text x="216.4" y="150.8">1P11</text>
<text x="227.2" y="153.5" transform="rotate(-90 227.2 153.5)">1</text>
<text x="229.4" y="155.9">C0201R</text>
<text x="243.2" y="153.5" transform="rotate(-90 243.2 153.5)">1</text>
<text x="254.2" y="151.3">VDD_0V9</text>
<text x="116.8" y="157.9">1B14</text>
<text x="227.2" y="158.6" transform="rotate(-90 227.2 158.6)">2</text>
<text x="243.2" y="158.6" transform="rotate(-90 243.2 158.6)">2</text>
<text x="124.1" y="164.1" transform="rotate(-90 124.1 164.1)">1</text>
<text x="126.2" y="166.6">C0201R</text>
<text x="140.1" y="164.1" transform="rotate(-90 140.1 164.1)">1</text>
<text x="142.2" y="166.6">C0201</text>
<text x="216.4" y="166.8">1P12</text>
<text x="254.2" y="167.3">VCC_1V8</text>
<text x="124.1" y="169.2" transform="rotate(-90 124.1 169.2)">2</text>
<text x="140.1" y="169.2" transform="rotate(-90 140.1 169.2)">2</text>
<text x="227.2" y="169.5" transform="rotate(-90 227.2 169.5)">1</text>
<text x="229.4" y="171.9">C0201R</text>
<text x="243.2" y="169.5" transform="rotate(-90 243.2 169.5)">1</text>
<text x="227.2" y="174.6" transform="rotate(-90 227.2 174.6)">2</text>
<text x="243.2" y="174.6" transform="rotate(-90 243.2 174.6)">2</text>
<text x="285" y="196.7">Rev</text>
<text x="247" y="200.6">Size</text>
<text x="247.5" y="202.9">A3</text>
<text x="254.1" y="200.7">Page Name</text>
<text x="254.8" y="202.9">07.RK3528A FLASH/SD/USB/PCIE</text>
<text x="285" y="198.4">2407</text>
<text x="246.8" y="205.6">Date: Monday, July 22, 2024</text>
<text x="277.9" y="205.6">Sheet:</text>
<text x="285" y="205.5">7 / 16</text>
</g>
<g font-size="1.6" fill="#f00">
<text x="256.4" y="19.9">USB20_OTG0_DM</text>
<text x="256.4" y="21.7">USB20_OTG0_DP</text>
<text x="269.7" y="19.9">[13]</text>
<text x="269.7" y="21.7">[13]</text>
<text x="256.4" y="25.3">USB20_OTG0_VBUSDET</text>
<text x="256.4" y="28.8">USB20_OTG0_ID</text>
<text x="269.7" y="28.8">[13]</text>
<text x="274.1" y="25.3">[13]</text>
<text x="99.6" y="30.4">EMMC_D0</text>
<text x="99.6" y="32.2">EMMC_D1</text>
<text x="99.6" y="34">EMMC_D2</text>
<text x="99.6" y="35.8">EMMC_D3</text>
<text x="107.6" y="30.4">[15]</text>
<text x="107.6" y="32.2">[15]</text>
<text x="107.6" y="34">[15]</text>
<text x="107.6" y="35.8">[15]</text>
<text x="256.4" y="34.2">USB20_HOST1_DM</text>
<text x="256.4" y="35.9">USB20_HOST1_DP</text>
<text x="270.6" y="34.2">[15]</text>
<text x="270.6" y="35.9">[15]</text>
<text x="99.6" y="41.1">EMMC_D5</text>
<text x="99.6" y="39.3">EMMC_D4</text>
<text x="107.6" y="41.1">[15]</text>
<text x="107.6" y="39.3">[15]</text>
<text x="99.6" y="44.7">EMMC_D6</text>
<text x="99.6" y="46.4">EMMC_D7</text>
<text x="107.6" y="44.7">[15]</text>
<text x="107.6" y="46.4">[15]</text>
<text x="229.7" y="43.9">USB20_DVDD0V9</text>
<text x="82.1" y="52.8">EMMC_CLK_PIN</text>
<text x="99.6" y="50">EMMC_CMD</text>
<text x="108.5" y="50">[15]</text>
<text x="124.5" y="53.5">EMMC_CLK</text>
<text x="133.3" y="53.5">[15]</text>
<text x="99.9" y="57.3">EMMC_STRB</text>
<text x="109.7" y="57.3">[15]</text>
<text x="229.7" y="59.9">USB20_AVDD1V8</text>
<text x="229.7" y="74.1">USB20_AVDD3V3</text>
<text x="243.6" y="122.9">PCIE_REFCLKP_100M</text>
<text x="243.6" y="124.7">PCIE_REFCLKN_100M</text>
<text x="260.5" y="122.9">[15]</text>
<text x="260.5" y="124.7">[15]</text>
<text x="147.6" y="130">SDMMC_D0</text>
<text x="147.6" y="131.8">SDMMC_D1</text>
<text x="156.5" y="130">[13]</text>
<text x="156.5" y="131.8">[13]</text>
<text x="243.6" y="128.2">PCIE20_TXDP</text>
<text x="243.6" y="130">PCIE20_TXDN</text>
<text x="255.1" y="128.2">[15]</text>
<text x="255.1" y="130">[15]</text>
<text x="147.6" y="137.1">SDMMC_D2</text>
<text x="156.5" y="137.1">[13]</text>
<text x="243.9" y="133.7">PCIE20_RXDP</text>
<text x="243.9" y="135.5">PCIE20_RXDN</text>
<text x="255.5" y="133.7">[15]</text>
<text x="255.5" y="135.5">[15]</text>
<text x="147.6" y="138.9">SDMMC_D3</text>
<text x="147.6" y="142.4">SDMMC_CMD</text>
<text x="156.5" y="138.9">[13]</text>
<text x="157.3" y="142.4">[13]</text>
<text x="147.6" y="144.2">SDMMC_CLK</text>
<text x="147.6" y="147.8">SDMMC_DET_L</text>
<text x="157.3" y="144.2">[13]</text>
<text x="159.1" y="147.8">[13]</text>
</g>
<g font-size="1.3">
<text x="30.8" y="1.3">5</text>
<text x="88.8" y="1.3">4</text>
<text x="146.9" y="1.3">3</text>
<text x="205" y="1.3">2</text>
<text x="263.1" y="1.3">1</text>
<text x=".5" y="28.4">D</text>
<text x="292.6" y="28.4">D</text>
<text x=".5" y="79.5">C</text>
<text x="292.6" y="79.5">C</text>
<text x=".5" y="130.6">B</text>
<text x="292.6" y="130.6">B</text>
<text x=".5" y="181.7">A</text>
<text x="292.6" y="181.7">A</text>
<text x="30.8" y="207.4">5</text>
<text x="88.8" y="207.4">4</text>
<text x="146.9" y="207.4">3</text>
<text x="205" y="207.4">2</text>
<text x="263.1" y="207.4">1</text>
</g>
<g font-size="1.2">
<text x="270.8" y="194.6">https://wiki.friendlyelec.com/</text>
<text x="270.8" y="192.9">https://www.friendlyelec.com/</text>
</g>
</svg>
